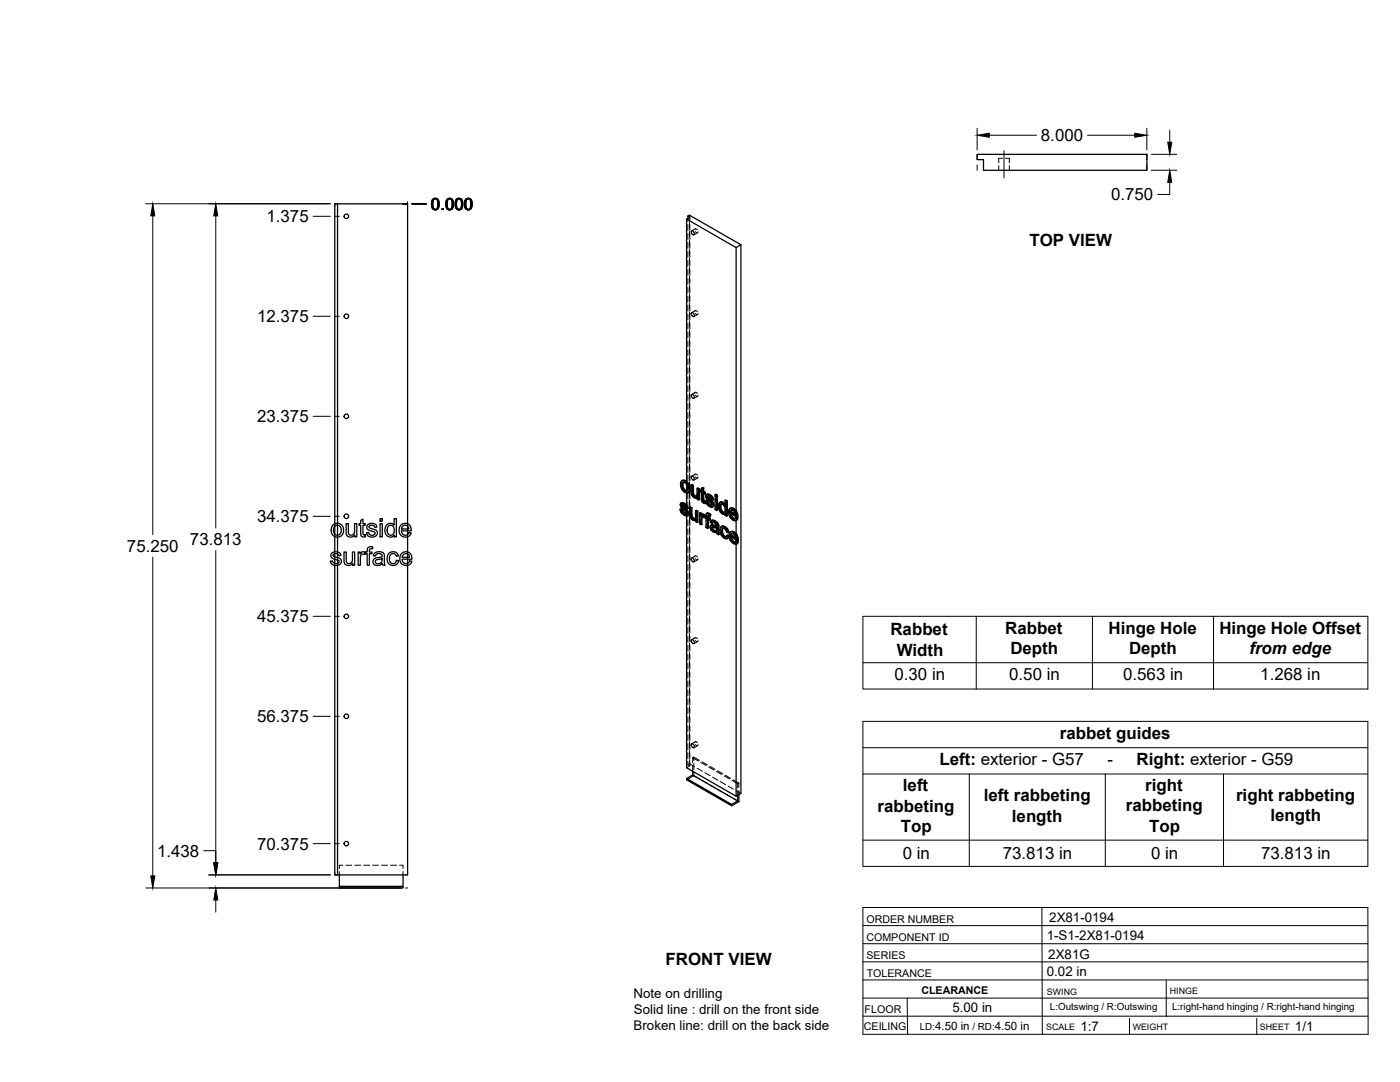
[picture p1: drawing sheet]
<svg xmlns="http://www.w3.org/2000/svg" width="559mm" height="432mm" viewBox="0 0 559 432" stroke-linecap="round" stroke-linejoin="round" font-family="sans-serif">
<!-- layer: Visible -->
<g fill="none" stroke="#000" stroke-width=".51">
<path d="M390 61.6h67.8v6.4h-65.2v-4.3h-2.6zM134.7 81.3v127.6M274 87.4v104.7M274.6 86.2l.6-.3 20.5 11.8-1.9 1.1-19.8-11.4M274.6 86.2l.7 .5-1.3 .7M274.6 86.2v.9M276.1 92.2a.93 .93 0 0 1 .9 .5 .93 .93 0 0 1-.2 1.1l-.9-.9zM293.8 98.8v105M295.7 97.7v219l-1.9 1.1M276.1 124.8a.93 .93 0 0 1 .9 .5 .93 .93 0 0 1-.2 1.1l-.9-.9zM276.1 157.4a.93 .93 0 0 1 .9 .6 .93 .93 0 0 1-.2 1l-.9-.9zM272.2 191.8l.8-.2 .7 .2z"/>
<path d="M272.2 191.8l-.4 .5-.2 1 .5 1.9 1.6 1.5h.7l.5-.3M272.3 193.6l.3 1.5M272.6 195.1l.3-.2 .8 .8-.3 .2zM272.8 192.5l-.2 .9M272.9 194.9l-.3-1.5-.3 .2v-.3l.2-.6 .5-.2 1 .7 .4 1.3-.2 1.4h-.8M273.4 192l1 1a1.93 1.93 0 0 1 1 2M273.7 195.7l.5 .2M273.7 191.8l1.2 1.3M274 193.3v2.6M274 196.7v4.8M274.6 193.3l.5 1.9 .3-.2-.2 1.2M275.1 195.2l-.2 1.2 .3-.2-.6 .5"/>
<path d="M275.8 193.5l.7 .4 .3-.2v3.2M276.1 190a.93 .93 0 0 1 .9 .6 .93 .93 0 0 1-.2 1l-.9-.8zM276.5 193.9v3.1l.3-.1 .3 .6M276.5 197.1l.3 .6 .3-.2 .4 .4M276.8 197.7l.4 .4h.9M276.8 193.7l-.7-.3-.3 .1v3.1l.3 1.1 .8 .8a.97 .97 0 0 0 1.4 .1v.6l.5 .4M277.2 198.1l.5 .1M278 198.1l-.3 .1M278.2 194.9l.6 .4 .4-.2v4.3l-.4 .2v-4.3M278.3 198.6l-.3 .2M279.2 195.1l-.7-.4-.3 .2v2.7l-.5 .6M280 195.5l-.5 .1v.6l.5 .3v3.4l.7 .8 .6 .3 .3-.2-.1-.7-.6 .1"/>
<path d="M280 194.8l.9-.2v1.5M280.6 194.8v1.5l.3-.2 .6 .3M280.6 196.3l.6 .3 .3-.2v.6l-.3 .2v-.6M280.6 199.8l.6 .2M280.7 200l.8 .1M280.9 194.6l-.9 .2v1.1l-.5-.3M280.9 197v2.6M281.2 197.2l-.6-.4v2.9l.4 .1M281.6 199.9l.6 .2M282.1 197.3l1.3 .1M282.3 198.3l.6 .5M282.4 198.6l.2 .3a1.49 1.49 0 0 1 1.6 1l.2 .2"/>
<path d="M282.4 197.2l-.4 .2M282.5 197.4l.5 .2 .4-.2 .7 .6M282.5 199.9l-.6-.2-.3 .2 .4 1.3 .9 .8a1.24 1.24 0 0 0 1.6 .2M282.6 198.9l1.5 1.4 .3-.2 .4 .7M282.6 198v.1M282.7 198.4l-.1-.3-.3 .2 .1-.2 1 .3 .5 1 .6 .2M282.8 197.2l-.9 .2-.2 .9 .4 .9 1.8 1.8-.1 .7M283 197.6l.8 .6 .3-.2 .5 .7M283.8 198.2l.5 .7 .3-.2 .2 .8-.3 .1-.2-.7M285.4 199.1l.3-.2 .7 .3-.4 .2zM285.4 197.4l.3-.2 .7 .4-.4 .2zM285.4 199.1v4.2l.6 .4"/>
<path d="M285.4 197.4v.8l.6 .4M286.4 199.2v4.3l-.4 .2v-4.3M286.4 197.6v.8l-.4 .2v-.8M289.4 199.7l.6 .3 .3-.1v5.9l-.3 .2v-6M290.3 199.9l-.6-.4-.3 .2v2.1l-.5-.7M133 209.4l1.7-.5 1.4 .4 .9 1.3v2.1l-.8 1.1-1.8 .5-1.5-.7-.7-1.6a2.9 2.9 0 0 1 .8-2.6zM133.5 210.1l1.2-.5 .6 .1 .6 .7 .3 1.7-.8 1.3-1.2 .2-.8-.7-.3-1.5zM133.6 210v3.2M133.6 214.2v6M134.7 209.6v4M134.7 214.3v6M138.2 209h.8l.1 3.8a1.31 1.31 0 0 0 1.7 .7 1.31 1.31 0 0 0 .7-1.7v-2.8h.9v5.2h-.8v-.7a1.86 1.86 0 0 1-2.2 .8 1.86 1.86 0 0 1-1.2-2.1z"/>
<path d="M144 207.7l.9-.6v1.9h.9v.7h-.9v3.4l.2 .3h.7l.1 .8h-1.3l-.6-.6v-3.9h-.7v-.7h.7zM146.7 209.5l.9-.5h1.6a1.47 1.47 0 0 1 1.2 1.3l-.8 .1a1.17 1.17 0 0 0-1.2-.9 1.17 1.17 0 0 0-1.1 .9l.4 .4 2.1 .6a1.6 1.6 0 0 1 .7 2 1.6 1.6 0 0 1-2 1l-1.5-.5-.7-1.2 .9-.2 .4 .8 .5 .3 1.3-.2a.73 .73 0 0 0 .3-.9 .73 .73 0 0 0-.9-.4l-1.1-.3a1.41 1.41 0 0 1-1-2.3zM151.7 209h.9v5.2h-.9zM151.7 207h.9v1h-.9zM154.2 209.6l1.2-.7a1.86 1.86 0 0 1 1.9 .7v-2.6h.9v7.2h-.8v-.6a2.17 2.17 0 0 1-2.7 .4 2.17 2.17 0 0 1-1.1-2.4zM155 210l1.3-.3 .9 1v1.9l-.8 1-1-.1-.7-.9-.1-1.5zM160 209.6a2.46 2.46 0 0 1 2.9-.5 2.46 2.46 0 0 1 1.2 2.7h-3.9l.3 1.1 .8 .6a1.46 1.46 0 0 0 1.9-1l.9 .1-.5 1-.9 .6-1.5 .1-1.2-.7-.7-1.7 .1-1.1zM160.7 210l.6-.4 1 .1 .6 .5 .3 .9h-2.9zM162.7 209v-127.7h-29.1v127.7M162.7 209.9v1.2M162.7 211.8v1.5M162.7 214.2v6.1"/>
<path d="M271.4 203.3l.6 .2M271.9 200.7l1.3 .1M272 203.5l.4-.2 .2 .9-.3 .1zM272.1 201.7l.7 .5M272.2 202l.2 .4a1.16 1.16 0 0 1 1.5 .8l.3 .3M272.2 200.6l-.4 .2M272.3 204.3l.7 .7h.8M272.3 200.8l.6 .2 .3-.2 .8 .6M272.4 203.3l-.7-.2-.3 .2 .5 1.3 .8 .8a1.23 1.23 0 0 0 1.6 .2M272.4 202.4l1.5 1.3 .3-.2 .5 .7M272.5 201.4l-.1 .1M272.5 201.8l-.1-.3-.3 .2 .1-.2 .9 .2 .6 1.1 .6 .3"/>
<path d="M272.6 204.2l.7 .6M272.6 200.6l-.9 .3-.2 .8 .4 .9 1.8 1.7-.1 .8M272.9 201l.7 .6 .4-.2 .4 .7M273 205l.6 .1M273.6 201.6l.5 .7 .3-.2 .3 .8-.4 .2-.2-.8M273.7 205.1h-.1M273.9 203.7l.4 .6 .4-.1 .1 .7M274 205.8v100.6l19.8 11.4v-100.6M274 202.9v.4M274.3 204.3l.2 .8 .3-.2-.2 .6M274.5 205.1l-.2 .5 .3-.1-.4 .3M275.2 202.4l.7 .4 .3-.2v3.2"/>
<path d="M275.9 202.8v3.2l.3-.2 .3 .6M275.9 206l.2 .6 .4-.2 .4 .4M276.1 206.6l.5 .4h.9M276.2 202.6l-.7-.3-.3 .1v3.1l.4 1.2 .7 .7a.97 .97 0 0 0 1.4 .1M276.6 207l.6 .2M277.5 207l-.3 .2M277.6 203.8l.6 .4 .4-.2v4.3l-.4 .2v-4.3M277.7 207.5v.7l.5 .3M277.7 207.6l-.2 .1M278.6 204l-.7-.4-.3 .2v2.7l-.4 .7M279.2 204.7l.6 .4 .3-.2v.5l.4-.2M279.8 205.1v.6l.7-.5 .4 .1"/>
<path d="M280 206.4l.2 2.8-.4 .2v-2.2M280.1 204.9l-.6-.3-.3 .1v4.3l.6 .4M280.2 205.4l.7-.1 .6 .4M280.3 206.1v.1M280.6 205.4l.6 .5M281 206.6l-.8-.5-.2 .3 .3-.2-.1 .8M281.2 200.3l.1 .7M281.2 206.5l.6 .3v3.7l.6 .4M281.2 206.5v-.4l-.2 .5M281.2 206.5l-.2 .1M282.2 204.9h.9l.6 .4M282.2 200.1l.3-.2 .3 .8-.3 .2z"/>
<path d="M282.4 206.6l.7 .4 .3-.2v.6l-.3 .2v-.6M282.5 204.7l-.5 .2M282.5 200.9l.6 .6h.9M282.7 207.3v3.4l-.3 .2v-3.8l.7 .5M282.7 205.7v.7M282.8 205.1l.6 .4 .3-.2-.4 .8 .1-.6M282.8 200.7l.7 .7M283.1 204.9l-.6-.2-.5 .3-.2 1.2-.6-.3 .6-.1M283.1 201.5l.7 .2M283.3 206.1a.46 .46 0 0 0-.5-.5 .46 .46 0 0 0-.4 .6v.4l.3-.2 .7 .4M283.8 209.6l.8-.2 1.4 .5M283.9 201.7h-.1"/>
<path d="M284.1 210.7l.2 .6 .3-.2 .5 .5M284.1 200.3l.4 .6 .3-.1 .2 .7M284.2 210.4l-.1 .3 .3-.2 .2 .6M284.2 209.4l-.5 .2M284.3 211.3l.5 .5h1h-1M284.3 210.3l-.1 .1M284.3 207.8l.9 .3 .3-.2 .8 .6M284.4 210.3l.8 .3a.73 .73 0 0 1 .8 .6 .73 .73 0 0 1-.5 .8M284.4 210.3l-.2 .1M284.4 210.3v.2M284.5 200.9l.1 .8 .4-.2-.2 .6M284.5 208.4l-.4 .5 .6-.5 1.2 1a.48 .48 0 0 1 0 .8 .48 .48 0 0 1-.7-.3l-.9-.3"/>
<path d="M284.6 209.4l-1 .3-.2 1 .7 1.2 1.1 .6a.64 .64 0 0 1 1 .5l.6 .4M284.6 201.7l-.1 .5 .3-.1-.5 .3M284.6 207.6l-.7 .2M285.2 208.1l.8 .6 .3-.2 .4 .5M285.5 207.9l-.9-.3-.8 .3-.3 .5 .6 .5M286 208.7l.4 .5 .3-.2 .2 .7M286.4 209.2l.2 .6 .3-.1 .1 2.9M286.6 209.8l.1 3 .3-.2 .1 .6-.3 .2-.1-.6M287.4 202.4l.3 1.4M287.5 200.4h1.2l.6 .6M287.7 201.3h.7l.7 .8 .3 1.5-.3 1M287.7 201.3l-.3 1.1 .3-.2 .3 1.4"/>
<path d="M287.7 203.8l.3-.2 .8 .8-.5 .1zM287.8 201.2l-.1 .1M287.8 200.3l-.5 .3M288 201.2l-.3 1M288.1 212v.2a1.1 1.1 0 0 0 .7 1.3l.6 .5M288.2 210.1l.9 .2 .3-.2 1 1M288.3 213.4l.8 .8h.8M288.4 200.6l.5 .5h.5M288.4 204.6h.7M288.5 209.9l-.6 .3M288.6 210.8l-.2 1M288.7 200.4l-.9-.1-.7 .3-.3 .9v1.2l1.1 2.1 1 .5 .5-.2v.6l.6 .3"/>
<path d="M288.8 204.4l.4 .1M289.1 210.3l.8 .7a1.42 1.42 0 0 1 1 1.4l-.3 .2-.5-1.3M289.4 210.1l-.9-.2-.7 .3-.4 .8v1.1l1 2.1 1 .8h.7M289.4 205.1l-.2 .2M290 213.7l.6 .4M290.6 212.6l-.6-.3-.7-1.2-.8-.3-.4 .4v.8l.3-.2 .3 1.4M290.6 214.1l.4-.1-.2 .5-.7 .5zM291 214l-.7-.5-.5 .8-.7-.1M291.3 202.9h.9a1.88 1.88 0 0 1 1.8 1.3M291.5 204.3l2 1.2-.5-1.5-.8-.5-.5 .2-.2 .6 .3-.2 1.7 1M291.5 212.3h.9a1.95 1.95 0 0 1 1.9 1.2M291.7 213.6l2 1.2-.3-1.1-.9-.8-.6 .1-.2 .6 .3-.1 1.7 .9"/>
<path d="M291.8 205.1l.3 .9M291.8 206.1l.7 .9 .9-.1M292 203.5l-.2 .6M292 215.5l.8 .8h.8M292 214.4l.3 .9M292.2 212.9l-.2 .6M292.5 203.1l1 .9a1.97 1.97 0 0 1 1 2.1M292.5 207l.6 .1M292.7 212.4l1.2 1.3 .4-.2 .4 1.9M292.8 216.3l.5 .2M292.8 202.9l-.9-.3-.9 .6-.2 1.5 .3 1.1 .7 1.1 1.2 .9h.7l.8-.9M293 212.2l-.9-.2-.8 .5-.3 1.9 1.1 2.1 1 .6 .7 .1"/>
<path d="M293.3 207l-.2 .1M293.5 216.4l-.2 .1M293.5 206.7l.7 .4M293.7 204.3l.5 1.9 .3-.1-.3 .1M293.7 216l.7 .5M293.8 206.2v.3M293.8 215.5v.5M293.9 213.7l.5 1.9 .3-.2-.3 .2M294.2 206.4l-2.8-1.5 .4 1.2 .3-.1 .8 .8M294.4 215.8l-2.8-1.6 .4 1.3 .3-.2 .8 .9M294.5 206.9l-.7 .8v5.2M294.5 206.9l-.6-.4-.8 .6"/>
<path d="M294.7 216.3l-.7 .8M294.7 216.3l-.9 .9M294.7 216.3l-.7-.5-.7 .7M132.4 220.7l1.2-.5h1.1a1.53 1.53 0 0 1 1.4 1.5l-.9 .1a1.17 1.17 0 0 0-1.1-.9 1.17 1.17 0 0 0-1.2 .8l.4 .4 2.2 .7a1.64 1.64 0 0 1 .5 2.1 1.64 1.64 0 0 1-2.1 .8l-1.3-.4-.7-1.3 .9-.2 .4 .9 .6 .2 1.2-.2a.81 .81 0 0 0 .2-1 .81 .81 0 0 0-1-.4l-1.2-.3a1.35 1.35 0 0 1-.6-2.3zM133.6 225.6v123.6h1.1M133.6 220.9v1.3M133.6 223.2v1.7M134.7 221.1v1.4M134.7 223.5v1.4M134.7 225.6v123.6M137.3 220.3h.9v3.8a1.31 1.31 0 0 0 1.7 .7 1.31 1.31 0 0 0 .8-1.7v-2.8h.9v5.3h-.8v-.8a1.86 1.86 0 0 1-2.3 .8 1.86 1.86 0 0 1-1.2-2zM143 220.3h.7v.8a1.27 1.27 0 0 1 2.1-.7l.8-.1v-1.2a1.56 1.56 0 0 1 2.2-.8l-.1 .7a.81 .81 0 0 0-.9 0 .81 .81 0 0 0-.4 .8v.5h1.1v.7h-1.1v4.6h-.8v-4.6h-.8v-.4l-.3 .7-.8-.2-.7 .5-.2 4h-.8z"/>
<path d="M149.4 220.9l1.5-.7 1.3 .1 .9 .4 .6 4.9h-.9l-.2-.7-1.3 .7h-1.3l-.7-.3-.4-.7a1.74 1.74 0 0 1 2-2.1l.6-.1a.8 .8 0 0 0 1-.8 .8 .8 0 0 0-1.1-.7l-1.1 .2-.4 .8-.9-.1zM150.1 223.5l2.4-.6v.3a1.44 1.44 0 0 1-1 1.7 1.44 1.44 0 0 1-1.7-.8zM155.2 220.9l1.2-.7 1.4 .1 .8 .6 .4 .9-.8 .2a1.44 1.44 0 0 0-1.9-1 1.44 1.44 0 0 0-.9 1.9l.4 1.5 .7 .5 1.1-.1 .6-1.2 .9 .1-.5 1.2a2.49 2.49 0 0 1-3.2 .2 2.49 2.49 0 0 1-.8-3.1zM160.3 220.9a2.46 2.46 0 0 1 2.9-.4 2.46 2.46 0 0 1 1.2 2.7h-3.9l.2 .9 .8 .8a1.46 1.46 0 0 0 2-1l.8 .3-.4 .7-.9 .7h-1.6l-1.1-.6-.6-1-.1-1 .1-1zM161 221.3l.6-.3h1l.6 .4 .3 1h-3zM162.7 225.6v123.6h-28M162.7 221v1.4M162.7 223.2v1.6M276.1 222.7a.93 .93 0 0 1 .9 .5 .93 .93 0 0 1-.2 1.1l-.9-.9zM276.1 255.3a.93 .93 0 0 1 .9 .5 .93 .93 0 0 1-.2 1.1l-.9-.9zM276.1 296.8a.93 .93 0 0 1 .9 .6 .93 .93 0 0 1-.2 1l-.9-.8zM276.5 307.8v1.5l-2.4 1.4v.5l17.9 10.4v-.6l-17.9-10.3"/>
<path d="M276.5 309.3l17.9 10.3-2.4 1.4M294.4 317.4v2.2M294.9 317.1v2.8l-2.9 1.7M135.4 349.2v5.2h25.5v-.7h-25.5M160.9 349.2v4.5"/>
<circle cx="138.3" cy="86.3" r=".9"/>
<circle cx="138.3" cy="126.2" r=".9"/>
<circle cx="138.3" cy="166.1" r=".9"/>
<circle cx="138.3" cy="206" r=".9"/>
<circle cx="138.3" cy="246" r=".9"/>
<circle cx="138.3" cy="285.9" r=".9"/>
<circle cx="138.3" cy="336.7" r=".9"/>
</g>
<!-- layer: Hidden -->
<g fill="none" stroke="#000" stroke-width=".4">
<path d="M398.6 66.2v1.8M400.2 63.2h-1.6v1.8M401.4 63.2h1.5v1.8M402.9 66.2v1.8M274.6 87.1v1.3M274.6 89.6v2.4M274.6 93.2v2.4M274.6 96.8v2.3M275.2 85.9v1.7M275.2 88.8v2.4M275.2 92.4v2.3M275.2 95.9v2.4"/>
<path d="M275.2 99.5v2.4M275.3 86.7v1.7M275.3 89.6v2.4M275.3 93.2v2.4M275.3 96.8v2.3M277.3 91.7l.4-.4 .7 .5M277.5 91.3l-1.4 .8M277.6 92.4l.6 .5 .4-.4M278.4 92.9l-1.4 .8M274.6 100.3v2.4M274.6 103.9v2.4M274.6 107.5v2.4"/>
<path d="M274.6 111v2.4M274.6 114.6v2.4M274.6 118.2v2.4M275.2 103.1v2.4M275.2 106.7v2.3M275.2 110.2v2.4M275.2 113.8v2.4M275.2 117.4v2.4M275.3 100.3v2.4M275.3 103.9v2.4M275.3 107.5v2.4M275.3 111v2.4"/>
<path d="M275.3 114.6v2.4M275.3 118.2v2.4M274.6 121.8v2.3M274.6 125.3v2.4M274.6 128.9v2.4M274.6 132.5v2.4M274.6 136v2.4M274.6 139.6v2.4M275.2 120.9v2.4M275.2 124.5v2.4M275.2 128.1v2.4M275.2 131.7v2.3"/>
<path d="M275.2 135.2v2.4M275.2 138.8v2.4M275.3 121.8v2.3M275.3 125.3v2.4M275.3 128.9v2.4M275.3 132.5v2.4M275.3 136v2.4M275.3 139.6v2.4M277.3 124.4l.4-.5 .7 .5M277.5 124l-1.4 .8M277.6 125.1l.6 .5 .4-.5M278.4 125.5l-1.4 .8"/>
<path d="M274.6 143.2v2.4M274.6 146.7v2.4M274.6 150.3v2.4M274.6 153.9v2.4M274.6 157.5v2.4M275.2 142.4v2.4M275.2 145.9v2.4M275.2 149.5v2.4M275.2 153.1v2.4M275.2 156.7v2.3M275.3 143.2v2.4M275.3 146.7v2.4"/>
<path d="M275.3 150.3v2.4M275.3 153.9v2.4M275.3 157.5v2.4M277.3 157l.4-.5 .7 .5M277.5 156.6l-1.4 .8M277.6 157.7l.7 .5 .3-.5M278.4 158.2l-1.4 .8M274.6 161v2.4M274.6 164.6v2.4M274.6 168.2v2.4M274.6 171.8v2.3M274.6 175.3v2.4"/>
<path d="M274.6 178.9v2.4M275.2 160.2v2.4M275.2 163.8v2.4M275.2 167.4v2.4M275.2 170.9v2.4M275.2 174.5v2.4M275.2 178.1v2.4M275.3 161v2.4M275.3 164.6v2.4M275.3 168.2v2.4M275.3 171.8v2.3M275.3 175.3v2.4"/>
<path d="M275.3 178.9v2.4M271.9 193.1l.5 1.9-.3 .2M272.4 195l1.3 1.3-.3 .2M272.5 191.6l-.9 1.7M272.8 192.5l-.2 .1M272.9 192.4h.8l-.3 .2M273.7 192.4l.8 .9-.4 .2M273.7 196.3l.9 .3-.3 .2M274 192.1v1.2M274 195.9v.8M274.5 195.8l-.3 .1M274.5 193.3l.3 1.4-.4 .2"/>
<path d="M274.6 182.5v2.3M274.6 186.1v2.3M274.6 189.6v2.4M274.6 193.2v2.4M274.6 196.8v2.3M274.8 194.7l-.1 .7-.5 .5M274.9 196.5l-.3 .1M275.2 181.7v2.3M275.2 185.2v2.4M275.2 188.8v2.4M275.2 192.4v2.4M275.2 195.9v2.4"/>
<path d="M275.2 199.5v2.4M275.3 182.5v2.3M275.3 186.1v2.3M275.3 189.6v2.4M275.3 193.2v2.4M275.3 196.8v2.3M276.1 193.4l.1 3.3-.3 .2M276.2 196.7l.2 .7-.3 .1M276.4 197.4l.4 .6-.3 .2M276.8 198l.6 .5-.3 .2M277.3 189.6l.4-.4 .7 .5M277.4 198.5l.8 .2 .4-.3-.3 .2"/>
<path d="M277.5 189.2l-1.4 .8M277.6 190.3l.6 .5 .4-.4M278.1 198.1h.1M278.1 198.1h-.1M278.3 198l-.4 .2M278.4 198.6h-.1M278.4 197.8l-.3 .3M278.4 190.8l-1.4 .8M278.5 194.7v2.7l-.4 .6M278.6 198.4v.7l-.3 .1M278.6 199.1l.6 .3M279.8 196l.5 .3-.3 .2"/>
<path d="M279.8 195.5v.5l-.3 .2M280 195.5l.3 .2M280.3 196.3v3.4l-.3 .2M280.3 194.6v1.1l-.3 .2M280.3 199.7l.3 .5-.3 .1M280.6 196.8l.3-.2v.4M280.9 196.6l.6 .4M281.9 199.7l.5 1.3-.4 .2M282 197.9l.1 .6-.3 .2M282.1 197.4l-.4 .6M282.1 198.5l.4 .7-.3 .1M282.3 197.2l-.5 .4"/>
<path d="M282.5 198l.3-.2-.2 .2M282.5 199.2l1.6 1.5-.3 .2M282.7 197.9l-.3 .2M282.8 197.8l.6 .2-.3 .2M283.4 198l.6 .5-.3 .2M284 198.5l.2 .7-.3 .2M284.2 199.2l.6 .3M285.7 197.2v.9l-.3 .1M285.7 198.9v1.5M285.7 198.1l.7 .3M289.7 199.5v2.1l-.3 .2M133.6 209v1"/>
<path d="M133.6 213.2v1M134.7 208.9v.7M134.7 213.6v.7M162.7 209v.9M162.7 211.1v.7M162.7 213.3v.9M271.7 203.1l.5 1.3-.3 .2M271.8 201.3l.2 .6-.3 .2M271.9 200.8l-.4 .6M272 201.9l.4 .7-.3 .2M272.1 200.6l-.5 .4M272.2 204.4l1.1 1-.3 .1"/>
<path d="M272.3 201.4l.3-.1-.1 .1M272.4 202.6l1.6 1.5-.3 .2M272.6 201.3l-.4 .2M272.6 201.3l.6 .1-.3 .2M273.2 201.4l.6 .6-.3 .1M273.3 205.4l.8 .3-.3 .1M273.8 202l.2 .6-.3 .2M274 204.9l-.2 .1M274 204.1l.2 .5-.4 .2M274 204.9l-.3 .2 .3-.2M274 201.5v1.4M274 203.3v2.5"/>
<path d="M274 202.6l.7 .3M274.2 204.6l-.2 .3M274.5 205.6l-.4 .1M274.6 200.3v2.4M274.6 203.9v2.4M274.6 207.5v2.3M274.6 211.1v2.3M274.6 214.6v2.4M274.6 218.2v2.4M275.2 203.1v2.4M275.2 206.7v2.3M275.2 210.2v2.4"/>
<path d="M275.2 213.8v2.4M275.2 217.4v2.4M275.3 200.3v2.4M275.3 203.9v2.4M275.3 207.5v2.3M275.3 211.1v2.3M275.3 214.6v2.4M275.3 218.2v2.4M275.5 202.3l.1 3.3-.3 .2M275.6 205.6l.2 .7-.3 .2M275.8 206.3l.4 .6-.3 .2M276.2 206.9l.6 .5-.3 .2"/>
<path d="M276.8 207.4l.8 .2 .4-.3-.2 .2M277.5 207h.1M277.7 206.9l-.4 .2M277.8 206.7l-.3 .3M277.9 203.6v2.8l-.4 .5M278 207.3v.7l-.3 .2M278 208l.6 .3M279.5 207.3v1.6l-.3 .1M279.5 208.9l.7 .3M279.5 204.6v1.5M280.1 205.4v.1M280.2 206.1l.3-.2-.2 .2"/>
<path d="M280.4 205.2l-.6 .5M280.4 206l-.3 .1M280.5 205.9l.4 .1-.3 .2M280.6 200.2l.5 .4-.3 .2M280.9 206l.4 .4M281.1 200.6l.5 .2M281.2 206.1l.3-.1-.2 .4M281.5 205.7v.1M281.5 206.3l.6 .3-.3 .2M281.5 206l-.2 .4M281.5 205.7l-.3 .3M281.8 205.8l.3 .2"/>
<path d="M282.1 209.1v1.2l-.3 .2M282.1 210.3l.6 .4M282.1 206.6v1.3M282.2 205l-.1 1-.3 .2M282.3 204.7l-.5 .4M282.4 207.1l.3-.2v.4M282.4 201l1.1 1-.3 .1M282.5 205.7l.3-.2-.1 .2M282.7 206.9l.7 .5M282.8 205.5l.4 .1-.3 .2M283.2 205.6l.4 .3M283.5 202l.8 .2-.3 .2"/>
<path d="M283.7 210.1l.4 1.1-.4 .2M283.8 208.3l.6 .4M283.8 209.6l-.4 .7M284 209.5l-.5 .3M284.1 211.2l.9 .9-.3 .2M284.1 207.7l-.6 .7M284.1 201.5h-.1M284.1 201.5l-.2 .2M284.1 200.7l.2 .5-.3 .2M284.2 201.5l-.4 .2M284.2 207.6l-.4 .3M284.3 201.2l-.2 .3"/>
<path d="M284.4 208.4l.4-.1-.3 .1M284.5 210.2l.2-.1zM284.5 210.2l-.2 .1M284.6 210.1l-.4 .2M284.6 202.2h-.3M284.7 210.1l1.6 .5-.3 .2M284.8 208.3l.6 .1-.3 .2M285 212.1l.7 .2-.3 .2M285.4 208.4l.7 .7-.3 .2M285.7 212.3h.7l-.4 .1M285.7 201.6v1.6l-.3 .1M285.7 203.2l.7 .3"/>
<path d="M286 209.9l.3 .1M286 211.7l-.3 .2M286.1 209.1l.2 .7-.3 .2M286.2 211.5l-.4 .3M286.3 210.6l-.1 .9-.3 .2M286.3 209.8l-.3 .4M286.4 212.3l.1 .6-.3 .1M286.5 212.9l.6 .3M287.1 201.8l.2 1.3-.3 .2M287.3 200.7l-.2 1.1-.3 .2M287.3 203.1l.6 1.1-.4 .2M287.6 200.4l-.6 .5"/>
<path d="M287.7 211.4l.5 2-.3 .2M287.9 204.2l.8 .8-.3 .1M287.9 210.3l-.2 1.1-.3 .2M288 201.1h.7l-.3 .2M288 201.1l-.2 .1M288 201.1v.1M288.1 201.1l-.3 .1M288.2 213.4l1.2 1.3-.3 .1M288.2 210l-.6 .5M288.6 210.8l-.2 .1M288.7 210.7l.8 .1-.4 .1M288.7 205l.6 .1 .4-.2-.3 .2"/>
<path d="M288.7 201.1l.8 .8-.4 .2M289.4 201.1l.3 .5M289.4 214.7l1 .1M289.5 210.8l.5 .5-.3 .2M289.5 201.9l.3 1.5-.4 .2M289.5 205.1h-.1M289.7 204.9v.6l-.3 .2M289.7 205.5l.6 .3M289.8 203.4l-.2 .8-.4 .3 .3-.1M290 211.3l.3 .8-.3 .2M290 214.1l-.1 .1M290.3 212.1l.6 .3"/>
<path d="M290.3 213.5l-.6 .8M291.1 204.1l.5 1.9-.3 .2M291.3 213.5l.5 1.9-.4 .2M291.4 204.9l.4-.2v.4M291.6 206l1.3 1.4-.4 .2M291.6 202.7l-.8 1.6M291.6 214.2l.4-.2v.4M291.8 204.7l2.7 1.6M291.8 215.4l1.3 1.3-.3 .2M291.8 212.1l-.8 1.6M292 214l2.7 1.6M292 203.5l-.2 .1"/>
<path d="M292.1 203.4l.7 .1-.3 .1M292.2 212.9h-.2M292.3 212.7l.7 .1-.3 .2M292.8 203.5l.8 .8-.3 .2M292.9 207.4l1 .2-.3 .2M293 212.8l.8 .9-.3 .2M293.4 206.9h.1M293.5 205.1l.4 .2M293.6 206.9l-.3 .1 .2-.1M293.6 216.3h.1M293.6 204.3l.3 1-.4 .2M293.7 216.3l-.2 .1"/>
<path d="M293.7 214.4l.4 .3M293.8 216.2l-.4 .2M293.8 213.7l.3 1-.4 .1M293.8 216v1.2l.3-.2-1-.3M293.8 203.8v2.4M293.8 206.5v1.2M293.8 212.9v2.6M293.9 206.5l-.4 .4M294 215.8l-.3 .5M294.1 207.5l-.2 .1M294.3 216.9l-.2 .1M133.6 220.2v.7"/>
<path d="M133.6 222.2v1M133.6 224.9v.7M134.7 220.3v.8M134.7 222.5v1M134.7 224.9v.7M162.7 220.3v.7M162.7 222.4v.8M162.7 224.8v.8M274.6 221.8v2.3M274.6 225.3v2.4M274.6 228.9v2.4M274.6 232.5v2.4"/>
<path d="M274.6 236.1v2.3M274.6 239.6v2.4M275.2 221v2.3M275.2 224.5v2.4M275.2 228.1v2.4M275.2 231.7v2.3M275.2 235.2v2.4M275.2 238.8v2.4M275.3 221.8v2.3M275.3 225.3v2.4M275.3 228.9v2.4M275.3 232.5v2.4"/>
<path d="M275.3 236.1v2.3M275.3 239.6v2.4M277.3 222.3l.5-.5 .6 .5M277.5 221.8l-1.4 .9M277.6 223l.7 .5 .3-.5M278.4 223.4l-1.4 .8M274.6 243.2v2.4M274.6 246.8v2.4M274.6 250.3v2.4M274.6 253.9v2.4M274.6 257.5v2.4M275.2 242.4v2.4"/>
<path d="M275.2 246v2.3M275.2 249.5v2.4M275.2 253.1v2.4M275.2 256.7v2.3M275.3 243.2v2.4M275.3 246.8v2.4M275.3 250.3v2.4M275.3 253.9v2.4M275.3 257.5v2.4M277.3 254.9l.4-.5 .7 .5M277.5 254.5l-1.4 .8M277.6 255.6l.6 .5 .4-.5"/>
<path d="M278.4 256l-1.4 .9M274.6 261v2.4M274.6 264.6v2.4M274.6 268.2v2.4M274.6 271.8v2.4M274.6 275.3v2.4M274.6 278.9v2.4M275.2 260.2v2.4M275.2 263.8v2.4M275.2 267.4v2.4M275.2 271v2.3M275.2 274.5v2.4"/>
<path d="M275.2 278.1v2.4M275.3 261v2.4M275.3 264.6v2.4M275.3 268.2v2.4M275.3 271.8v2.4M275.3 275.3v2.4M275.3 278.9v2.4M274.6 282.5v2.4M274.6 286v2.4M274.6 289.6v2.4M274.6 293.2v2.4M274.6 296.8v2.3"/>
<path d="M275.2 281.7v2.4M275.2 285.2v2.4M275.2 288.8v2.4M275.2 292.4v2.4M275.2 296v2.3M275.2 299.5v2.4M275.3 282.5v2.4M275.3 286v2.4M275.3 289.6v2.4M275.3 293.2v2.4M275.3 296.8v2.3M277.3 296.4l.4-.4 .7 .4"/>
<path d="M277.5 296l-1.4 .8M277.6 297.1l.6 .5 .4-.4M278.4 297.6l-1.4 .8M274.6 305.2l.7 .4M274.6 300.3v2.4M274.6 303.9v1.3M275.2 303.1v1.7M275.2 304.8l-.6 .4M275.2 304.8l2 1.2M275.3 300.3v2.4M275.3 303.9v1.7M275.3 305.6l-1.3 .8"/>
<path d="M276.5 305.7v2.1M276.5 302.4l2.3 1.3M276.9 303.5v-1.3l-.4 .2v2.1M276.9 309.6l-2.8 1.6M276.9 304.7v2.3M276.9 308.3v1.3M276.9 302.2l2.3 1.3M276.9 309.6l2.3 1.3M278.2 306.6l2.1 1.2M279.8 304.3l2.1 1.2M280.2 304.1l2.1 1.1M280.2 311.5l2.1 1.2"/>
<path d="M281.3 308.4l2.1 1.1M282.9 306.1l2 1.2M283.4 305.8l2 1.2M283.4 313.2l2 1.3M284.4 310.2l2.1 1.1M286 307.9l2.1 1.2M286.4 307.6l2.1 1.2M286.4 315l2.1 1.2M287.5 311.9l2.1 1.2M289.1 309.7l2 1.2M289.5 309.4l2.1 1.2M289.5 316.8l2.1 1.2"/>
<path d="M290.6 313.7l2.1 1.2M292.2 311.4l2.2 1.4 .5-.3M292.6 311.2l2.3 1.3M292.6 318.6l2.3 1.3M293.7 315.5l2 1.2M294.4 312.8v1.7M294.4 315.7v1.7M294.9 312.5v1.7M294.9 315.4v1.7M135.4 347.8v1.4M136.8 345.3h-1.4v1.3M138 345.3h2.4"/>
<path d="M141.6 345.3h2.4M145.2 345.3h2.4M148.8 345.3h2.3M152.3 345.3h2.4M155.9 345.3h2.4M159.5 345.3h1.4v1.3M160.9 347.8v1.4"/>
</g>
<!-- layer: Reference -->
<g fill="none" stroke="#000" stroke-width=".4">
<path d="M390 61.6v2.1M390 65.8v2.2M457.8 61.6v2.1M457.8 65.8v2.2M133.6 86.3h1.8M134.5 81.3h-.9v1M160.9 81.3h1.8M162.7 80.4v.9h-.9M133.6 126.2h1.8M133.6 166.2h1.8M133.6 206.1h1.8M133.6 246h1.8"/>
<path d="M133.6 285.9h1.8M133.6 336.7h1.8M133.6 348.3v.9h.9M161.8 354.4h.9M162.7 348.3v.9h-.9"/>
</g>
<!-- layer: Hidden Narrow -->
<path d="M276.1 196l-.3 .2M278.5 197l-.3 .2M280.3 198.8l-.3 .1M273.3 203.5l-.3 .1M275.5 204.9l-.3 .2M277.9 205.9l-.3 .2M282.1 205.6l-.3 .2M283.5 200.1l-.3 .1M285.3 210.3l-.4 .2M286.3 210.9l-.3 .2" fill="none" stroke="#000" stroke-width=".4"/>
<!-- layer: Visible Narrow -->
<path d="M276.8 196.1l-.3 .2M280.9 199.2l-.3 .1M283.5 199.3l-.3 .2M273.3 202.7l-.3 .2M276.2 205l-.3 .2M282.7 206l-.3 .2M285.2 209.6l-.3 .2M286.9 210.4l-.3 .1M286.9 211.3l-.3 .2" fill="none" stroke="#000" stroke-width=".4"/>
<!-- layer: Titleblock -->
<path d="M344.4 362.2h201.6l.1 50.6h-201.7zM344.4 376.6h201.6M344.4 369.4h201.6M415.9 362.2l.1 50.6M344.4 383.9h201.6M344.4 398.3h201.6M344.4 391.1h201.6M362.1 398.3l.1 14.4M465.5 391.3v14.4M344.4 405.5h201.7M450.8 406.4v6.4M501.6 406.4v6.4" fill="none" stroke="#000" stroke-width=".4"/>
<!-- layer: Custom Tables -->
<path d="M344.4 246h201.6v29h-201.6zM389.7 246v29M436 246v29M484.4 246v29M344.4 264.5h201.6M344.4 287.9h201.6v57.9h-201.6zM344.4 298.4h201.6M344.4 308.9h201.6M386.9 308.9v36.9M441.2 308.9v36.9M488.4 308.9v36.9M344.4 335.3h201.6" fill="none" stroke="#000" stroke-width=".4"/>
<!-- layer: FD_Dimensions -->
<g fill="none" stroke="#000" stroke-width=".4">
<path d="M390 51.2v8.6M394.8 54h18.9M434.1 54h18.8M457.8 51.2v8.6M466.9 51.9v4.9M459.5 61.6h10.2M459.5 67.9h10.2M466.9 72.8v4.8h-4.8M58.2 81.3h73.7M61 86.1v127.2M86.1 86.1v124.6M125 86.3h6.9"/>
<path d="M164.4 81.3h5.9M125 126.2h6.9M125 166.1h6.9M86.1 219.7v124.6M125 206.1h6.9M61 222.3v127.2M125 246h6.9M125 285.9h6.9M81.3 339.5h4.8M125 336.7h6.9M58.2 354.4h101.8M83.3 349.1h48.6"/>
<path d="M86.1 359.2v4.8"/>
</g>
<path d="M390 54l4.8-.8v1.6zM452.9 53.2l4.9 .8-4.9 .8zM466.1 56.8h1.6l-.8 4.8zM466.9 67.9l.8 4.9h-1.6zM61 81.3l.8 4.8h-1.6zM86.1 81.3l.8 4.8h-1.6zM60.2 349.5h1.6l-.8 4.9zM85.3 344.3h1.6l-.8 4.8zM86.1 354.4l.8 4.8h-1.6z" fill="#000" stroke="#000" stroke-width=".4"/>
<!-- layer: Smart Centers -->
<path d="M400.7 60.1v10.9" fill="none" stroke="#000" stroke-width=".4"/>
<g font-size="6.7">
<text x="415.5" y="56.3">8.000</text>
<text x="172" y="83.7">0.000</text>
<text x="443.5" y="80">0.750</text>
<text x="106.4" y="88.7">1.375</text>
<text x="410.9" y="98.2">TOP VIEW</text>
<text x="102.6" y="128.6">12.375</text>
<text x="102.6" y="168.5">23.375</text>
<text x="102.6" y="208.4">34.375</text>
<text x="50.7" y="220.2">75.250</text>
<text x="75.8" y="217.6">73.813</text>
<text x="102.6" y="248.3">45.375</text>
<text x="355.4" y="253.6">Rabbet</text>
<text x="401.2" y="252.9">Rabbet</text>
<text x="442.5" y="252.9">Hinge Hole</text>
<text x="486.7" y="252.9">Hinge Hole Offset</text>
<text x="357.9" y="261.6">Width</text>
<text x="403.3" y="261">Depth</text>
<text x="450.6" y="261">Depth</text>
<text x="498.7" y="261">from edge</text>
<text x="357" y="271.4">0.30 in</text>
<text x="402.8" y="271.4">0.50 in</text>
<text x="448.3" y="271.4">0.563 in</text>
<text x="503" y="271.4">1.268 in</text>
<text x="102.6" y="288.2">56.375</text>
<text x="423" y="294.8">rabbet guides</text>
<text x="375" y="305.4">Left: exterior - G57</text>
<text x="442.1" y="305.4">-</text>
<text x="453.7" y="305.4">Right: exterior - G59</text>
<text x="360.4" y="315.8">left</text>
<text x="457.1" y="315.8">right</text>
<text x="350.3" y="323.9">rabbeting</text>
<text x="392.7" y="319.8">left rabbeting</text>
<text x="449.4" y="323.8">rabbeting</text>
<text x="493.4" y="319.8">right rabbeting</text>
<text x="403.9" y="327.9">length</text>
<text x="507" y="327.8">length</text>
<text x="359.5" y="331.9">Top</text>
<text x="458.6" y="331.9">Top</text>
<text x="62.7" y="341.9">1.438</text>
<text x="102.6" y="339">70.375</text>
<text x="360.3" y="342.9">0 in</text>
<text x="400.2" y="342.9">73.813 in</text>
<text x="459.4" y="342.9">0 in</text>
<text x="503.4" y="342.9">73.813 in</text>
<text x="265.7" y="385.2">FRONT VIEW</text>
</g>
<g font-size="5.3">
<text x="418.8" y="368">2X81-0194</text>
<text x="417.8" y="375.1">1-S1-2X81-0194</text>
<text x="418.4" y="382.6">2X81G</text>
<text x="417.8" y="389.5">0.02 in</text>
<text x="252.9" y="398.4">Note on drilling</text>
<text x="253" y="404.9">Solid line : drill on the front side</text>
<text x="380.1" y="404">5.00 in</text>
<text x="252.9" y="411.2">Broken line: drill on the back side</text>
<text x="431.3" y="411.5">1:7</text>
<text x="516.9" y="411.5">1/1</text>
</g>
<g font-size="4.6">
<text x="373.2" y="411.2">4.50 in</text>
<text x="397" y="411.2">4.50 in</text>
</g>
<g font-size="4.3">
<text x="345.8" y="368.4">ORDER NUMBER</text>
<text x="345.8" y="375.5">COMPONENT ID</text>
<text x="345.8" y="382.7">SERIES</text>
<text x="345.9" y="389.9">TOLERANCE</text>
<text x="367.7" y="396.7">CLEARANCE</text>
<text x="345.1" y="404.3">FLOOR</text>
<text x="344.8" y="411.1">CEILING</text>
</g>
<g font-size="3.9">
<text x="419.1" y="403.1">L:Outswing / R:Outswing</text>
<text x="467.8" y="403.1">L:right-hand hinging / R:right-hand hinging</text>
<text x="367.1" y="411.2">LD:</text>
<text x="388.2" y="411.2">/ RD:</text>
</g>
<g font-size="3.5">
<text x="417.9" y="397">SWING</text>
<text x="466.9" y="396.9">HINGE</text>
<text x="417.5" y="410.9">SCALE</text>
<text x="452.1" y="410.9">WEIGHT</text>
<text x="502.9" y="410.9">SHEET</text>
</g>
</svg>
